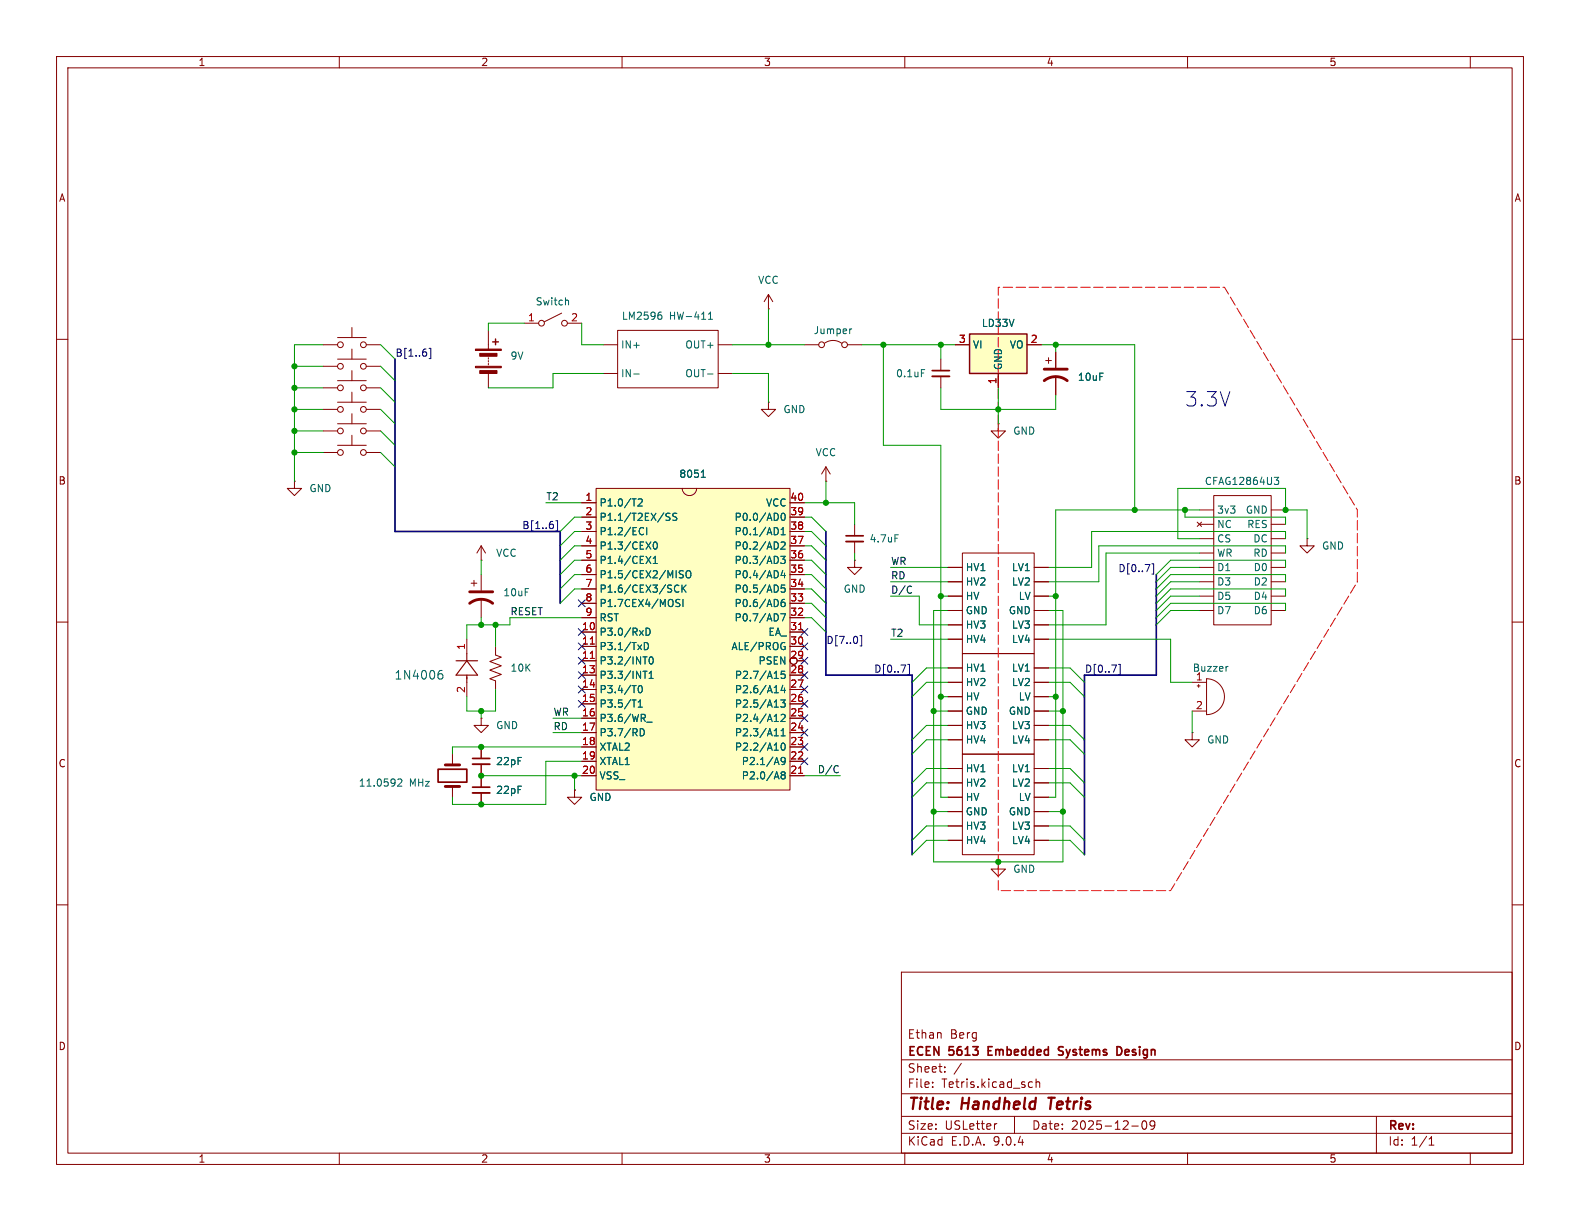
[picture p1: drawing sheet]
<svg xmlns="http://www.w3.org/2000/svg" width="279mm" height="216mm" viewBox="0 0 279 216" stroke-linecap="round" stroke-linejoin="round" font-family="sans-serif">
<g fill="none" stroke="#840000" stroke-width=".18">
<path d="M10 10h259.4v195.9h-259.4zM12 12h255.4v191.9h-255.4zM60 10v2M110 10v2M160 10v2M210 10v2M260 10v2M86.4 58.4v3.3M92.7 57.2h2.5M99.3 55.4l-3 1.5M100.3 57.2h2.6M109.2 58.4h17.8v10.2h-17.8z"/>
<path d="M135.9 54.6h.1M135.9 52.1l-.8 1.2M135.9 52.1l.8 1.2M135.9 52.1v2.5M10 60h2M57.1 76.2h2.6M57.1 72.4h2.6M59.7 74.9h5.1M59.7 78.7h5.1M59.7 71.1h5.1M62.2 69.3v1.8M62.2 73.2v1.7"/>
<path d="M62.2 77v1.7M64.8 76.2h2.5M64.8 72.4h2.5M86.4 63.2v.3M86.4 63.8v.2M86.4 64.3v.2M86.4 66v2.6M106.7 61h2.5M106.7 66h2.5M127 61h2.5M127 66h2.5M142.2 61h2.6"/>
<path d="M145.8 60.7a2.54 2.54 0 0 1 3 0M149.9 61h2.5M166.4 63.5v2M166.4 66.5v2.1M184.9 63.8h1M185.4 63.2v1.1M186.7 62.2v2.8M186.7 66.5v3.4M267.4 60h2M52.1 85.1v1.3h1.2l-1.2 1.2-1.3-1.2h1.3M52.1 85.1h.1M57.1 80h2.6"/>
<path d="M64.8 80h2.5M85.1 99.1h.1M85.1 96.5l-.8 1.3M85.1 96.5l.8 1.3M85.1 96.5v2.6M146 85.1h.1M146 82.6l-.7 1.2M146 82.6l.8 1.2M146 82.6v2.5M151.1 99.1v1.2h1.3l-1.3 1.3-1.2-1.3h1.2M151.1 99.1h.1M151.1 92.7v2"/>
<path d="M151.1 95.8v2M170.2 97.8h12.7v17.8h-12.7zM231.1 95.3v1.2h1.3l-1.3 1.3-1.2-1.3h1.2M231.1 95.3h.1M10 110h2M83.3 103.1h1M83.8 102.6v1M85.1 101.6v2.8M85.1 105.9v3.3M167.6 100.3h2.6M167.6 102.9h2.6M167.6 105.4h2.6"/>
<path d="M167.6 108h2.6M167.6 110.5h2.6M167.6 113h2.6M182.9 100.3h2.5M182.9 102.9h2.5M182.9 105.4h2.5M182.9 108h2.5M182.9 110.5h2.5M182.9 113h2.5M267.4 110h2M85.1 127v1.3h1.3l-1.3 1.2-1.3-1.2h1.3M85.1 127h.1"/>
<path d="M85.1 132.1v2M85.1 135.1v4.1M101.6 139.7v1.3h1.3l-1.3 1.2-1.3-1.2h1.3M101.6 139.7h.1M167.6 135.9h2.6M167.6 138.4h2.6M170.2 133.4h12.7v17.7h-12.7zM182.9 135.9h2.5M182.9 138.4h2.5M210.8 129.5v1.3h1.3l-1.3 1.3-1.3-1.3h1.3M210.8 129.5h.1M85.1 140.2v2"/>
<path d="M167.6 141h2.6M167.6 143.5h2.6M167.6 146.1h2.6M167.6 148.6h2.6M176.5 152.4v1.3h1.3l-1.3 1.2-1.2-1.2h1.2M176.5 152.4h.1M182.9 141h2.5M182.9 143.5h2.5M182.9 146.1h2.5M182.9 148.6h2.5M10 160h2M159.4 171.9h108v32h-108z"/>
<path d="M267.4 160h2M159.4 197.4h108M159.4 193.4h108M159.4 187.4h108M164.9 192.1v.2M164.9 191.4v.1M167.1 189.4v.2M167.1 188.7v.1M170 188l-1.3 1.9M176.3 198.7l-.3 .1M179.4 197.4v3M182.1 191.3l.5 .1"/>
<path d="M182.6 192.2l-.5 .1M183.2 191.4l.2-.1 .4 .1 .1 .9M183.2 190.8v1.5M200.1 199.1h1.2M202.1 198.3l.2-.1a.81 .81 0 0 1 .6 .6 .81 .81 0 0 1-.3 .8l-.2 .1a.81 .81 0 0 1-.3-1.4zM204.2 198.8l-.3 .3h-.3l-.2-.3 .1-.5 .4-.1 .2 .1a.99 .99 0 0 1-.3 1.4h-.3M243.4 197.4v6.5M60 203.9v2M110 203.9v2M159.4 200.4h108M160 203.9v2M210 203.9v2"/>
<path d="M252.7 202.5h.9M252.7 201.4l.4-.4v1.5M260 203.9v2"/>
<circle cx="95.8" cy="57.2" r=".51"/>
<circle cx="99.8" cy="57.2" r=".51"/>
<circle cx="60.2" cy="72.4" r=".51"/>
<circle cx="60.2" cy="76.2" r=".51"/>
<circle cx="64.3" cy="72.4" r=".51"/>
<circle cx="64.3" cy="76.2" r=".51"/>
<circle cx="145.3" cy="61" r=".51"/>
<circle cx="149.4" cy="61" r=".51"/>
<circle cx="60.2" cy="80" r=".51"/>
<circle cx="64.3" cy="80" r=".51"/>
</g>
<path d="M185.4 194.1h1.1M185.9 194.1l-.2 2" fill="none" stroke="#840000" stroke-width=".4"/>
<path d="M164.8 65.5h3.1M149.6 94.7h3.1M83.6 134.1h3M83.6 139.2h3M174.7 185.8h.5M175.5 185.1h-.8v1.5h.8M187.2 186.5h.7M188 185.1h-.5l-.3 .3 .1 .3 .6 .2M197.5 185.1a.76 .76 0 0 1 .9 .7 .76 .76 0 0 1-.9 .8" fill="none" stroke="#840000" stroke-width=".3"/>
<path d="M184.7 67.3a3.3 3.3 0 0 1 4 0M184.7 65.3h4M83.1 106.7a3.3 3.3 0 0 1 4 0M83.1 104.6h4" fill="none" stroke="#840000" stroke-width=".51"/>
<path d="M100.2 53.1l.3 .2v.6M116.7 55.2h.2M116.8 55.7l.3 .2v.3l-.3 .3M125.3 56.5h.7M125.3 55.6l.3-.4v1.3M150.6 58.2l-.3 .1M112.1 66.1h.9M125.1 66.1h1M162.9 65.4h.6M158.3 94.6h.6" fill="none" stroke="#006464" stroke-width=".18"/>
<path d="M164.8 66.5h3.1M149.6 95.8h3.1M83.6 135.1h3M83.6 140.2h3" fill="none" stroke="#840000" stroke-width=".33"/>
<g fill="#840000" stroke="#840000" stroke-width=".18">
<path d="M84.1 61.7h4.5v.3h-4.5z"/>
<path d="M84.1 64.8h4.5v.2h-4.5z"/>
<path d="M84.8 62.5h3.1v.5h-3.1z"/>
<path d="M84.8 65.5h3.1v.5h-3.1z"/>
</g>
<path d="M87.6 59.9v1.1M87.1 60.5h1" fill="none" stroke="#840000" stroke-width=".25"/>
<path d="M105.4 86.4h34.3v53.3h-34.3z" fill="#ffffc2"/>
<g fill="none" stroke="#840000" stroke-width=".18">
<path d="M135.9 71.1v1.3h1.3l-1.3 1.3-1.3-1.3h1.3M135.9 71.1h.1M102.9 88.9h2.5M102.9 91.4h2.5M102.9 94h2.5M102.9 96.5h2.5M102.9 99.1h2.5M105.4 86.4h34.3v53.3h-34.3zM120.6 86.4a1.27 1.27 0 0 0 1.3 1.2 1.27 1.27 0 0 0 1.3-1.2M139.7 88.9h2.5M139.7 91.4h2.5M139.7 94h2.5"/>
<path d="M139.7 96.5h2.5M139.7 99.1h2.5M102.9 101.6h2.5M102.9 104.1h2.5M102.9 106.7h2.5M102.9 109.2h2.5M102.9 111.8h2.5M102.9 114.3h2.5M102.9 116.8h2.5M102.9 119.4h2.5M139.7 101.6h2.5M139.7 104.1h2.5"/>
<path d="M139.7 106.7h2.5M139.7 109.2h2.5M139.7 111.8h2.5M139.7 114.3h2.5M139.7 119.4h2.5M141 116.8h1.2M102.9 121.9h2.5M102.9 124.5h2.5M102.9 127h2.5M102.9 129.5h2.5M102.9 132.1h2.5M102.9 134.6h2.5"/>
<path d="M102.9 137.2h2.5M139.7 121.9h2.5M139.7 124.5h2.5M139.7 127h2.5M139.7 129.5h2.5M139.7 132.1h2.5M139.7 134.6h2.5M139.7 137.2h2.5"/>
<circle cx="140.3" cy="116.8" r=".63"/>
</g>
<g fill="none" stroke="#006464" stroke-width=".18">
<path d="M112.9 88.3l.4-.1 .3 .4-.8 .9h.8M113.3 93.4l.3-.1 .2 .1M113.8 94.4l-.2 .2-.3-.1M114.2 98.4l.9 1.2M114.4 93.3v1.3M115.1 98.4l-.9 1.2M115.5 99.6h.7M115.5 98.7l.4-.3v1.2M115.6 96l.2-.2a.68 .68 0 0 1 .5 .7 .68 .68 0 0 1-.5 .6l-.2-.1-.1-.4zM117.8 91.2l.6 .3 .1 .3-.3 .2h-.4M118.5 90.8l-.5-.1-.2 .2M119.7 90.8l-.5-.1-.2 .2v.3l.6 .3 .1 .3-.3 .2h-.4"/>
<path d="M124 84.4h.7M124.1 83.4l.3-.3v1.3M137.6 93.6v.7M138.1 98.4h.7l-.4 .5 .4 .1v.5l-.2 .1-.5-.1M138.1 94.6h.7M138.1 96l.5-.2 .2 .4-.7 .9h.7M138.1 93.7l.4-.4v1.3M138.2 90.9l.2-.2a.68 .68 0 0 1 .5 .7 .68 .68 0 0 1-.5 .6l-.2-.1-.1-.4zM113.7 118.7h.7M113.9 113.6a.64 .64 0 0 1 .8 .6 .64 .64 0 0 1-.8 .7zM114.2 111.1a.64 .64 0 0 1 .8 .6 .64 .64 0 0 1-.8 .6zM114.8 120h.7"/>
<path d="M114.8 119.1l.4-.4v1.3M114.9 116.3l.2-.2a.68 .68 0 0 1 .4 .7 .68 .68 0 0 1-.4 .6l-.2-.1-.1-.4zM119.4 104.5l.3 .2 .3-.1M119.6 106.5l.5 .2 .1 .3-.2 .3-.5-.1M119.6 106.1h.6M120 103.6l-.3-.2-.3 .2M120.2 101.5l.5 .1 .1 .3-.2 .3-.5-.1M120.2 101h.6M120.6 103.4v1.3M120.8 106v1.3M120.8 104l.5 .7M121.3 103.4l-.7 .8"/>
<path d="M121.4 101.1l.2-.2a.43 .43 0 0 1 .6 .4v.5a.42 .42 0 0 1-.5 .4 .42 .42 0 0 1-.4-.4zM138.1 108.5h.8l-.5 1.3M138.4 100.8l-.3 1h.8M138.6 114.3h.2v.5l-.2 .1M138.7 113.6l.1 .1M138.7 106l-.3 .1a.86 .86 0 0 0 0 1.2l.4-.2v-.4l-.2-.2h-.4l-.1 .2M138.7 101.3v.9M138.8 103.4h-.6l-.1 .7 .2-.2 .4 .1 .1 .2v.4l-.2 .1-.5-.1M138.8 118.7h-.6l-.1 .6 .2-.1h.4l.1 .2v.4l-.2 .2-.5-.2M111.8 123.8h.7M112.9 125h.7M112.9 124.1l.3-.3v1.2"/>
<path d="M113 121.4l.2-.2a.68 .68 0 0 1 .4 .7 .68 .68 0 0 1-.4 .6l-.2-.1-.1-.4zM113.2 128.8a.64 .64 0 0 1 .7 .7 .64 .64 0 0 1-.7 .6zM114.4 127.7h.9M136.9 130.1h.7M138.1 123.8h.7l-.4 .5 .4 .1v.5l-.2 .1-.5-.1M138.1 130.1h.7M138.1 126.4l.5-.1 .2 .4-.7 .9h.7M138.1 129.2l.4-.4v1.3M138.2 131.5l.2-.1a.68 .68 0 0 1 .5 .6 .68 .68 0 0 1-.5 .7l-.2-.2-.1-.3zM138.4 137l-.3-.2 .3-.3h.2l.2 .2-.2 .3M138.4 137l-.3 .3 .1 .3 .2 .1h.3l.1-.2v-.2l-.2-.3M138.4 137h.2"/>
<path d="M138.4 121.2l-.3 .9h.8M138.7 121.7v.8M138.8 134.5l-.2 .2h-.4l-.1-.2 .1-.5 .4-.1 .2 .2a.84 .84 0 0 1-.3 1.1h-.3"/>
</g>
<path d="M104.4 113.9h.7M104.4 116.4h.7M141.2 111.3h.7M141.2 136.7h.7" fill="none" stroke="#a90000" stroke-width=".18"/>
<path d="M171.4 59.1h10.2v6.9h-10.2z" fill="#ffffc2"/>
<path d="M171.4 59.1h10.2v6.9h-10.2z" fill="none" stroke="#840000" stroke-width=".25"/>
<g fill="none" stroke="#840000" stroke-width=".18">
<path d="M59.7 59.7h5.1M62.2 57.9v1.8M57.1 61h2.6M57.1 64.8h2.6M57.1 68.6h2.6M59.7 63.5h5.1M59.7 67.3h5.1M62.2 61.7v1.8M62.2 65.5v1.8M64.8 61h2.5M64.8 64.8h2.5M64.8 68.6h2.5"/>
<path d="M168.9 61h2.5M176.5 74.9v1.3h1.3l-1.3 1.3-1.2-1.3h1.2M176.5 74.9h.1M176.5 66v2.6M181.6 61h2.5M186.7 62.2v2.8M186.7 66.5v3.4M102.9 88.9h2.5M102.9 91.4h2.5M102.9 94h2.5M102.9 96.5h2.5M102.9 99.1h2.5"/>
<path d="M139.7 88.9h2.5M139.7 91.4h2.5M139.7 94h2.5M139.7 96.5h2.5M139.7 99.1h2.5M211.7 92.3l.8 .8M212.1 90.2h2.5M212.1 92.7h2.5M212.1 95.3h2.5M212.1 97.8h2.5M212.5 92.3l-.8 .8M214.6 87.6h10.2v22.9h-10.2z"/>
<path d="M224.8 90.2h2.5M224.8 92.7h2.5M224.8 95.3h2.5M224.8 97.8h2.5M82.5 113v2.6M87.6 114.3v1.5l1 .4-2 .8 2 .7-2 .8 2 .8-2 .7 1 .4v1.5M102.9 101.6h2.5M102.9 104.1h2.5M102.9 106.7h2.5M102.9 109.2h2.5M102.9 111.8h2.5M102.9 114.3h2.5"/>
<path d="M102.9 116.8h2.5M102.9 119.4h2.5M139.7 101.6h2.5M139.7 104.1h2.5M139.7 106.7h2.5M139.7 109.2h2.5M139.7 111.8h2.5M139.7 114.3h2.5M139.7 119.4h2.5M141 116.8h1.2M167.6 100.3h2.6M167.6 102.9h2.6"/>
<path d="M167.6 105.4h2.6M167.6 108h2.6M167.6 118.1h2.6M167.6 110.5h2.6M167.6 113h2.6M170.2 115.6h12.7v17.8h-12.7zM182.9 100.3h2.5M182.9 102.9h2.5M182.9 105.4h2.5M182.9 108h2.5M182.9 118.1h2.5M182.9 110.5h2.5"/>
<path d="M182.9 113h2.5M212.1 100.3h2.5M212.1 102.9h2.5M212.1 105.4h2.5M212.1 108h2.5M224.8 100.3h2.5M224.8 102.9h2.5M224.8 105.4h2.5M224.8 108h2.5M80 133.4v1.9M80 139.1v1.9M82.5 120.7v2.5"/>
<path d="M85.1 132.1v2M85.1 135.1v4.1M101.6 139.7h.1M102.9 121.9h2.5M102.9 124.5h2.5M102.9 127h2.5M102.9 129.5h2.5M102.9 132.1h2.5M102.9 134.6h2.5M102.9 137.2h2.5M139.7 121.9h2.5M139.7 124.5h2.5"/>
<path d="M139.7 127h2.5M139.7 129.5h2.5M139.7 132.1h2.5M139.7 134.6h2.5M139.7 137.2h2.5M167.6 120.7h2.6M167.6 125.7h2.6M167.6 123.2h2.6M167.6 128.3h2.6M167.6 130.8h2.6M167.6 135.9h2.6M167.6 138.4h2.6"/>
<path d="M182.9 120.7h2.5M182.9 125.7h2.5M182.9 123.2h2.5M182.9 128.3h2.5M182.9 130.8h2.5M182.9 135.9h2.5M182.9 138.4h2.5M210.8 120.7h2.6M210.8 125.7h2.6M211.7 121.3h.5M212 121v.5M213.4 120a3.2 3.2 0 0 1 3.1 3.2 3.2 3.2 0 0 1-3.1 3.2z"/>
<path d="M85.1 140.2v2M167.6 141h2.6M167.6 143.5h2.6M167.6 146.1h2.6M167.6 148.6h2.6M182.9 141h2.5M182.9 143.5h2.5M182.9 146.1h2.5M182.9 148.6h2.5"/>
<circle cx="60.2" cy="61" r=".51"/>
<circle cx="60.2" cy="64.8" r=".51"/>
<circle cx="60.2" cy="68.6" r=".51"/>
<circle cx="64.3" cy="68.6" r=".51"/>
<circle cx="64.3" cy="61" r=".51"/>
<circle cx="64.3" cy="64.8" r=".51"/>
<circle cx="140.3" cy="116.8" r=".63"/>
</g>
<path d="M80.6 116.8h3.9M82.5 115.6v1.2M82.5 119.4v1.3M82.5 116.8l2 2.6h-3.9z" fill="none" stroke="#840000" stroke-width=".2"/>
<g fill="none" stroke="#006464" stroke-width=".18">
<path d="M112.9 88.3l.4-.1 .3 .4-.8 .9h.8M113.3 93.4l.3-.1 .2 .1M113.8 94.4l-.2 .2-.3-.1M114.2 98.4l.9 1.2M114.4 93.3v1.3M115.1 98.4l-.9 1.2M115.5 99.6h.7M115.5 98.7l.4-.3v1.2M115.6 96l.2-.2a.68 .68 0 0 1 .5 .7 .68 .68 0 0 1-.5 .6l-.2-.1-.1-.4zM117.8 91.2l.6 .3 .1 .3-.3 .2h-.4M118.5 90.8l-.5-.1-.2 .2M119.7 90.8l-.5-.1-.2 .2v.3l.6 .3 .1 .3-.3 .2h-.4"/>
<path d="M124 84.4h.7M124.1 83.4l.3-.3v1.3M137.6 93.6v.7M138.1 98.4h.7l-.4 .5 .4 .1v.5l-.2 .1-.5-.1M138.1 94.6h.7M138.1 96l.5-.2 .2 .4-.7 .9h.7M138.1 93.7l.4-.4v1.3M138.2 90.9l.2-.2a.68 .68 0 0 1 .5 .7 .68 .68 0 0 1-.5 .6l-.2-.1-.1-.4zM225.3 84.4h.8l-.4 .5 .4 .1v.4l-.2 .3h-.4M77.7 119.1h.3l.3 .3-.1 .5-.5 .2M78.2 118.6h-.5M113.7 118.7h.7"/>
<path d="M113.9 113.6a.64 .64 0 0 1 .8 .6 .64 .64 0 0 1-.8 .7zM114.2 111.1a.64 .64 0 0 1 .8 .6 .64 .64 0 0 1-.8 .6zM114.8 120h.7M114.8 119.1l.4-.4v1.3M114.9 116.3l.2-.2a.68 .68 0 0 1 .4 .7 .68 .68 0 0 1-.4 .6l-.2-.1-.1-.4zM119.4 104.5l.3 .2 .3-.1M119.6 106.5l.5 .2 .1 .3-.2 .3-.5-.1M119.6 106.1h.6M120 103.6l-.3-.2-.3 .2M120.2 101.5l.5 .1 .1 .3-.2 .3-.5-.1M120.2 101h.6M120.6 103.4v1.3"/>
<path d="M120.8 106v1.3M120.8 104l.5 .7M121.3 103.4l-.7 .8M121.4 101.1l.2-.2a.43 .43 0 0 1 .6 .4v.5a.42 .42 0 0 1-.5 .4 .42 .42 0 0 1-.4-.4zM138.1 108.5h.8l-.5 1.3M138.4 100.8l-.3 1h.8M138.6 114.3h.2v.5l-.2 .1M138.7 113.6l.1 .1M138.7 106l-.3 .1a.86 .86 0 0 0 0 1.2l.4-.2v-.4l-.2-.2h-.4l-.1 .2M138.7 101.3v.9M138.8 103.4h-.6l-.1 .7 .2-.2 .4 .1 .1 .2v.4l-.2 .1-.5-.1M138.8 118.7h-.6l-.1 .6 .2-.1h.4l.1 .2v.4l-.2 .2-.5-.2"/>
<path d="M217.2 117.8l-.3 .1M70.3 137.9l.5-.2 .3 .4-.8 .9h.8M111.8 123.8h.7M112.9 125h.7M112.9 124.1l.3-.3v1.2M113 121.4l.2-.2a.68 .68 0 0 1 .4 .7 .68 .68 0 0 1-.4 .6l-.2-.1-.1-.4zM113.2 128.8a.64 .64 0 0 1 .7 .7 .64 .64 0 0 1-.7 .6zM114.4 127.7h.9M136.9 130.1h.7M138.1 123.8h.7l-.4 .5 .4 .1v.5l-.2 .1-.5-.1M138.1 130.1h.7M138.1 126.4l.5-.1 .2 .4-.7 .9h.7"/>
<path d="M138.1 129.2l.4-.4v1.3M138.2 131.5l.2-.1a.68 .68 0 0 1 .5 .6 .68 .68 0 0 1-.5 .7l-.2-.2-.1-.3zM138.4 137l-.3 .3 .1 .3 .2 .1h.3l.1-.2v-.2l-.2-.3M138.4 137l-.3-.2 .3-.3h.2l.2 .2-.2 .3M138.4 137h.2M138.4 121.2l-.3 .9h.8M138.7 121.7v.8M138.8 134.5l-.2 .2h-.4l-.1-.2 .1-.5 .4-.1 .2 .2a.84 .84 0 0 1-.3 1.1h-.3"/>
</g>
<path d="M78.7 139.1h2.6M78.7 135.3h2.6" fill="none" stroke="#840000" stroke-width=".51"/>
<path d="M77.5 136h5v2.3h-5z" fill="none" stroke="#840000" stroke-width=".3"/>
<path d="M240 102.9v-12.7l-23.5-39.4h-40v106.7h30.5l33-54.6" fill="none" stroke="#f00" stroke-width=".18" stroke-dasharray="1.7 .6"/>
<path d="M161 103.6l.2 .1M161.2 104.8l-.2 .1M148 135.4l.2 .1M148.2 136.5l-.2 .1" fill="none" stroke="#0f0f0f" stroke-width=".18"/>
<g fill="none" stroke="#000084" stroke-width=".18">
<path d="M75.9 61.6h.3v1.8h-.3M98.3 92.1h.3v1.8h-.3M203.7 99.7h.3v1.8h-.3M102.3 118.8l1.2 1.2M102.3 113.7l1.2 1.2M102.3 116.2l1.2 1.2M102.3 111.2l1.2 1.2M102.3 106.1l1.2 1.2M103.5 118.8l-1.2 1.2M103.5 113.7l-1.2 1.2M103.5 116.2l-1.2 1.2M103.5 111.2l-1.2 1.2"/>
<path d="M103.5 106.1l-1.2 1.2M141.6 116.2l1.2 1.2M141.6 113.7l1.2 1.2M141.6 111.2l1.2 1.2M141.6 118.8l1.2 1.2M142.8 116.2l-1.2 1.2M142.8 113.7l-1.2 1.2M142.8 111.2l-1.2 1.2M142.8 118.8l-1.2 1.2M152.1 112.4h.3v1.8h-.3M160.5 117.5h.3v1.8h-.3M197.8 117.5h.3v1.8h-.3"/>
<path d="M102.3 121.3l1.2 1.2M102.3 123.9l1.2 1.2M103.5 121.3l-1.2 1.2M103.5 123.9l-1.2 1.2M141.6 123.9l1.2 1.2M141.6 134l1.2 1.2M141.6 128.9l1.2 1.2M141.6 126.4l1.2 1.2M141.6 131.5l1.2 1.2M141.6 121.3l1.2 1.2M142.8 123.9l-1.2 1.2M142.8 134l-1.2 1.2"/>
<path d="M142.8 128.9l-1.2 1.2M142.8 126.4l-1.2 1.2M142.8 131.5l-1.2 1.2M142.8 121.3l-1.2 1.2"/>
</g>
<path d="M69.8 63.5v30.5h29.3v12.7M146 94v25.4h15.3v31.7M204.5 101.6v17.8h-12.7v31.7" fill="none" stroke="#000084" stroke-width=".3"/>
<g fill="none" stroke="#009600" stroke-width=".18">
<path d="M92.7 57.2h-6.3v1.2M102.9 57.2v3.8h3.8M135.9 54.6v6.4M52.1 68.6h5M52.1 72.4h5M52.1 76.2h5M52.1 64.8h5M57.1 61h-5v24.1M67.3 68.6l2.5 2.5M67.3 64.8l2.5 2.5M67.3 72.4l2.5 2.5M67.3 76.2l2.5 2.5"/>
<path d="M67.3 61l2.5 2.5M106.7 66h-8.9v2.6h-11.4M129.5 61h12.7M129.5 66h6.4v5.1M152.4 61h16.5M156.2 61v17.7h10.2v62.3h1.2M166.4 61v2.5M166.4 68.6v3.8h20.3v-2.5M176.5 68.6v6.3M184.1 61h16.6v29.2M186.7 61v1.2M52.1 80h5"/>
<path d="M67.3 80l2.5 2.6M85.1 99.1v2.5M96.5 88.9h6.4M102.9 91.4h-1.3l-2.5 2.6M102.9 99.1h-1.3l-2.5 2.5M102.9 96.5h-1.3l-2.5 2.6M102.9 94h-1.3l-2.5 2.5M142.2 91.4h1.3l2.5 2.6M142.2 99.1h1.3l2.5 2.5M142.2 96.5h1.3l2.5 2.6M142.2 94h1.3l2.5 2.5M142.2 88.9h8.9v3.8"/>
<path d="M146 85.1v3.8M151.1 97.8v1.3M209.5 90.2v1.2h17.8v1.3M212.1 90.2h-25.4v50.8h-1.3M212.1 95.3h-3.8v-8.9h19v3.8h3.8v5.1M212.1 97.8h-16.5v12.7h-10.2M227.3 95.3v-1.3h-34.3v6.3h-7.6M227.3 97.8v-1.3h-33v6.4h-8.9M85.1 109.2v1.3M87.6 110.5v3.8M102.9 101.6h-1.3l-2.5 2.5M102.9 104.1h-1.3l-2.5 2.6"/>
<path d="M102.9 109.2h-12.7v1.3h-7.7v2.5M142.2 101.6h1.3l2.5 2.5M142.2 104.1h1.3l2.5 2.6M142.2 106.7h1.3l2.5 2.5M142.2 109.2h1.3l2.5 2.6M157.5 100.3h10.1M157.5 102.9h10.1M157.5 105.4h5.1v5.1h5M157.5 113h10.1M166.4 105.4h1.2M167.6 108h-2.5v44.4h22.9v-44.4h-2.6M167.6 118.1h-3.8l-2.5 2.6"/>
<path d="M185.4 105.4h1.3M185.4 113h21.6v7.7h3.8M185.4 118.1h3.8l2.6 2.6M212.1 100.3h-5.1l-2.5 2.6M212.1 102.9h-5.1l-2.5 2.5M212.1 108h-5.1l-2.5 2.5M212.1 105.4h-5.1l-2.5 2.6M227.3 100.3v-1.2h-20.3l-2.5 2.5M227.3 102.9v-1.3h-20.3l-2.5 2.5M227.3 105.4v-1.3h-20.3l-2.5 2.6M227.3 108v-1.3h-20.3l-2.5 2.5M85.1 137.2h17.8"/>
<path d="M85.1 125.7v1.3M87.6 121.9v3.8h-5.1v-2.5M97.8 129.5h5.1M97.8 127h5.1M101.6 137.2v2.5M102.9 132.1h-22.9v1.3M102.9 134.6h-6.4v7.6h-16.5v-1.2M142.2 137.2h6.4M165.1 125.7h2.5M166.4 123.2h1.2M167.6 138.4h-3.8l-2.5 2.6M167.6 128.3h-3.8l-2.5 2.5"/>
<path d="M167.6 135.9h-3.8l-2.5 2.5M167.6 120.7h-3.8l-2.5 2.5M167.6 130.8h-3.8l-2.5 2.6M185.4 125.7h2.6M185.4 138.4h3.8l2.6 2.6M185.4 128.3h3.8l2.6 2.5M185.4 135.9h3.8l2.6 2.5M185.4 120.7h3.8l2.6 2.5M185.4 130.8h3.8l2.6 2.6M185.4 123.2h1.3M210.8 125.7v3.8M165.1 143.5h2.5"/>
<path d="M167.6 148.6h-3.8l-2.5 2.5M167.6 146.1h-3.8l-2.5 2.5M185.4 143.5h2.6M185.4 148.6h3.8l2.6 2.5M185.4 146.1h3.8l2.6 2.5"/>
</g>
<path d="M104.4 113.9h.7M104.4 116.4h.7M141.2 111.3h.7M141.2 136.7h.7" fill="none" stroke="#a90000" stroke-width=".18"/>
<g fill="#009600" stroke="#009600" stroke-width=".18">
<circle cx="166.4" cy="61" r=".46"/>
<circle cx="156.2" cy="61" r=".46"/>
<circle cx="146" cy="88.9" r=".46"/>
<circle cx="176.5" cy="72.4" r=".46"/>
<circle cx="188" cy="125.7" r=".46"/>
<circle cx="186.7" cy="123.2" r=".46"/>
<circle cx="186.7" cy="105.4" r=".46"/>
<circle cx="176.5" cy="152.4" r=".46"/>
<circle cx="165.1" cy="143.5" r=".46"/>
<circle cx="188" cy="143.5" r=".46"/>
<circle cx="209.5" cy="90.2" r=".46"/>
<circle cx="227.3" cy="90.2" r=".46"/>
<circle cx="186.7" cy="61" r=".46"/>
<circle cx="200.7" cy="90.2" r=".46"/>
<circle cx="165.1" cy="125.7" r=".46"/>
<circle cx="166.4" cy="123.2" r=".46"/>
<circle cx="166.4" cy="105.4" r=".46"/>
<circle cx="52.1" cy="72.4" r=".46"/>
<circle cx="52.1" cy="76.2" r=".46"/>
<circle cx="52.1" cy="64.8" r=".46"/>
<circle cx="52.1" cy="68.6" r=".46"/>
<circle cx="52.1" cy="80" r=".46"/>
<circle cx="85.1" cy="125.7" r=".46"/>
<circle cx="85.1" cy="110.5" r=".46"/>
<circle cx="85.1" cy="132.1" r=".46"/>
<circle cx="87.6" cy="110.5" r=".46"/>
<circle cx="85.1" cy="142.2" r=".46"/>
<circle cx="85.1" cy="137.2" r=".46"/>
<circle cx="101.6" cy="137.2" r=".46"/>
<circle cx="135.9" cy="61" r=".46"/>
</g>
<text font-size="3.5" fill="#0000c2" x="209.5" y="72.1">3.3V</text>
<g font-size="2.8" fill="#840000">
<text x="160.4" y="196.8">Title:</text>
<text x="170.1" y="196.8">Handheld</text>
<text x="186.3" y="196.8">Tetris</text>
</g>
<text font-size="2.1" fill="#006464" x="69.7" y="120.4">1N4006</text>
<g font-size="2.1" fill="#840000">
<text x="160.4" y="183.9">Ethan</text>
<text x="168" y="183.9">Berg</text>
<text x="160.4" y="189.9">Sheet:</text>
<text x="160.4" y="187.1">ECEN</text>
<text x="167.9" y="187.1">5613</text>
<text x="175.4" y="187.1">Embedded</text>
<text x="188.5" y="187.1">Systems</text>
<text x="199.4" y="187.1">Design</text>
<text x="160.4" y="192.6">File:</text>
<text x="166.5" y="192.6">Tetris.kicad_sch</text>
<text x="160.4" y="202.8">KiCad</text>
<text x="160.4" y="200">Size:</text>
<text x="167.1" y="200">USLetter</text>
<text x="168.1" y="202.8">E.D.A.</text>
<text x="175.7" y="202.8">9.0.4</text>
<text x="182.4" y="200">Date:</text>
<text x="189.4" y="200">2025-12-09</text>
<text x="245.4" y="200.2">Rev:</text>
<text x="245.4" y="202.8">Id:</text>
<text x="249.5" y="202.8">1/1</text>
</g>
<g font-size="1.8" fill="#840000">
<text x="35" y="11.9">1</text>
<text x="85" y="11.9">2</text>
<text x="135" y="11.9">3</text>
<text x="185" y="11.9">4</text>
<text x="235" y="11.9">5</text>
<text x="10.3" y="35.9">A</text>
<text x="267.7" y="35.9">A</text>
<text x="10.3" y="85.9">B</text>
<text x="267.7" y="85.9">B</text>
<text x="10.3" y="135.9">C</text>
<text x="267.7" y="135.9">C</text>
<text x="10.3" y="185.9">D</text>
<text x="267.7" y="185.9">D</text>
<text x="35" y="205.8">1</text>
<text x="85" y="205.8">2</text>
<text x="135" y="205.8">3</text>
<text x="185" y="205.8">4</text>
<text x="235" y="205.8">5</text>
</g>
<g font-size="1.8" fill="#006464">
<text x="134" y="50.4">VCC</text>
<text x="94.6" y="54.2">Switch</text>
<text x="109.9" y="56.7">LM2596</text>
<text x="118.4" y="56.7">HW-411</text>
<text x="143.8" y="59.3">Jumper</text>
<text x="173.5" y="58">LD33V</text>
<text x="90.2" y="63.8">9V</text>
<text x="109.7" y="61.8">IN+</text>
<text x="121.1" y="61.8">OUT+</text>
<text x="172" y="61.8">VI</text>
<text x="177.4" y="65.5" transform="rotate(-90 177.4 65.5)">GND</text>
<text x="178.5" y="61.8">VO</text>
<text x="109.7" y="66.9">IN-</text>
<text x="121.1" y="66.9">OUT-</text>
<text x="158.4" y="66.9">0.1uF</text>
<text x="190.5" y="67.5">10uF</text>
<text x="138.4" y="73.3">GND</text>
<text x="179.1" y="77.1">GND</text>
<text x="144.1" y="80.9">VCC</text>
<text x="54.6" y="87.2">GND</text>
<text x="105.9" y="89.8">P1.0/T2</text>
<text x="120" y="84.7">8051</text>
<text x="135.4" y="89.8">VCC</text>
<text x="213" y="86">CFAG12864U3</text>
<text x="105.9" y="92.3">P1.1/T2EX/SS</text>
<text x="105.9" y="94.8">P1.2/ECI</text>
<text x="129.8" y="92.3">P0.0/AD0</text>
<text x="129.8" y="94.8">P0.1/AD1</text>
<text x="215.1" y="91">3v3</text>
<text x="215.1" y="93.6">NC</text>
<text x="220.2" y="91">GND</text>
<text x="220.5" y="93.6">RES</text>
<text x="87.6" y="98.7">VCC</text>
<text x="105.9" y="97.4">P1.3/CEX0</text>
<text x="105.9" y="99.9">P1.4/CEX1</text>
<text x="129.8" y="97.4">P0.2/AD2</text>
<text x="129.8" y="99.9">P0.3/AD3</text>
<text x="153.7" y="96.1">4.7uF</text>
<text x="170.7" y="101.2">HV1</text>
<text x="178.8" y="101.2">LV1</text>
<text x="215.1" y="96.1">CS</text>
<text x="215.1" y="98.7">WR</text>
<text x="215.1" y="101.2">D1</text>
<text x="221.5" y="96.1">DC</text>
<text x="221.5" y="98.7">RD</text>
<text x="221.6" y="101.2">D0</text>
<text x="233.7" y="97.4">GND</text>
<text x="88.9" y="105.6">10uF</text>
<text x="105.9" y="102.5">P1.5/CEX2/MISO</text>
<text x="105.9" y="105">P1.6/CEX3/SCK</text>
<text x="105.9" y="107.5">P1.7CEX4/MOSI</text>
<text x="129.8" y="102.5">P0.4/AD4</text>
<text x="129.8" y="105">P0.5/AD5</text>
<text x="129.8" y="107.5">P0.6/AD6</text>
<text x="149.1" y="105">GND</text>
<text x="170.7" y="103.7">HV2</text>
<text x="170.7" y="106.3">HV</text>
<text x="178.8" y="103.7">LV2</text>
<text x="180.1" y="106.3">LV</text>
<text x="215.1" y="103.7">D3</text>
<text x="215.1" y="106.3">D5</text>
<text x="221.6" y="103.7">D2</text>
<text x="221.6" y="106.3">D4</text>
<text x="105.9" y="110.1">RST</text>
<text x="105.9" y="112.6">P3.0/RxD</text>
<text x="129.8" y="110.1">P0.7/AD7</text>
<text x="135.8" y="112.6">EA_</text>
<text x="170.7" y="108.8">GND</text>
<text x="170.7" y="111.4">HV3</text>
<text x="170.7" y="113.9">HV4</text>
<text x="178.3" y="108.8">GND</text>
<text x="178.8" y="111.4">LV3</text>
<text x="178.8" y="113.9">LV4</text>
<text x="215.1" y="108.8">D7</text>
<text x="221.6" y="108.8">D6</text>
<text x="90.2" y="119">10K</text>
<text x="105.9" y="115.2">P3.1/TxD</text>
<text x="105.9" y="117.7">P3.2/INT0</text>
<text x="129.3" y="115.2">ALE/PROG</text>
<text x="134" y="117.7">PSEN</text>
<text x="170.7" y="119">HV1</text>
<text x="178.8" y="119">LV1</text>
<text x="210.8" y="119">Buzzer</text>
<text x="105.9" y="120.2">P3.3/INT1</text>
<text x="105.9" y="122.8">P3.4/T0</text>
<text x="105.9" y="125.3">P3.5/T1</text>
<text x="129.9" y="120.2">P2.7/A15</text>
<text x="129.9" y="122.8">P2.6/A14</text>
<text x="129.9" y="125.3">P2.5/A13</text>
<text x="170.7" y="121.5">HV2</text>
<text x="170.7" y="124.1">HV</text>
<text x="178.8" y="121.5">LV2</text>
<text x="180.1" y="124.1">LV</text>
<text x="211.4" y="120.4">1</text>
<text x="87.6" y="129.1">GND</text>
<text x="105.9" y="127.9">P3.6/WR_</text>
<text x="105.9" y="130.4">P3.7/RD</text>
<text x="129.9" y="127.9">P2.4/A12</text>
<text x="129.9" y="130.4">P2.3/A11</text>
<text x="170.7" y="126.6">GND</text>
<text x="170.7" y="129.1">HV3</text>
<text x="170.7" y="131.7">HV4</text>
<text x="178.3" y="126.6">GND</text>
<text x="178.8" y="129.1">LV3</text>
<text x="178.8" y="131.7">LV4</text>
<text x="213.4" y="131.7">GND</text>
<text x="87.6" y="135.5">22pF</text>
<text x="105.9" y="132.9">XTAL2</text>
<text x="105.9" y="135.5">XTAL1</text>
<text x="129.9" y="132.9">P2.2/A10</text>
<text x="131.1" y="135.5">P2.1/A9</text>
<text x="170.7" y="136.8">HV1</text>
<text x="178.8" y="136.8">LV1</text>
<text x="63.3" y="139.3">11.0592</text>
<text x="72.4" y="139.3">MHz</text>
<text x="87.6" y="140.6">22pF</text>
<text x="104.1" y="141.8">GND</text>
<text x="105.9" y="138">VSS_</text>
<text x="131.1" y="138">P2.0/A8</text>
<text x="170.7" y="139.3">HV2</text>
<text x="170.7" y="141.8">HV</text>
<text x="178.8" y="139.3">LV2</text>
<text x="180.1" y="141.8">LV</text>
<text x="170.7" y="144.4">GND</text>
<text x="170.7" y="146.9">HV3</text>
<text x="170.7" y="149.5">HV4</text>
<text x="178.3" y="144.4">GND</text>
<text x="178.8" y="146.9">LV3</text>
<text x="178.8" y="149.5">LV4</text>
<text x="179.1" y="154.5">GND</text>
</g>
<g font-size="1.8" fill="#a90000">
<text x="93.3" y="56.9">1</text>
<text x="100.9" y="56.9">2</text>
<text x="169.5" y="60.7">3</text>
<text x="182.2" y="60.7">2</text>
<text x="176.3" y="68" transform="rotate(-90 176.3 68)">1</text>
<text x="103.4" y="88.6">1</text>
<text x="139.7" y="88.6">40</text>
<text x="103.4" y="91.2">2</text>
<text x="103.4" y="93.7">3</text>
<text x="139.7" y="91.2">39</text>
<text x="139.7" y="93.7">38</text>
<text x="103.4" y="96.3">4</text>
<text x="103.4" y="98.8">5</text>
<text x="103.4" y="101.3">6</text>
<text x="139.7" y="96.3">37</text>
<text x="139.7" y="98.8">36</text>
<text x="139.7" y="101.3">35</text>
<text x="103.4" y="103.9">7</text>
<text x="103.4" y="106.4">8</text>
<text x="139.7" y="103.9">34</text>
<text x="139.7" y="106.4">33</text>
<text x="102.8" y="111.5">10</text>
<text x="103.4" y="109">9</text>
<text x="139.7" y="109">32</text>
<text x="139.7" y="111.5">31</text>
<text x="82.3" y="115" transform="rotate(-90 82.3 115)">1</text>
<text x="102.8" y="114">11</text>
<text x="102.8" y="116.6">11</text>
<text x="102.8" y="119.1">13</text>
<text x="139.7" y="114">30</text>
<text x="139.7" y="116.6">29</text>
<text x="139.7" y="119.1">28</text>
<text x="82.3" y="122.6" transform="rotate(-90 82.3 122.6)">2</text>
<text x="102.8" y="121.7">14</text>
<text x="102.8" y="124.2">15</text>
<text x="139.7" y="121.7">27</text>
<text x="139.7" y="124.2">26</text>
<text x="211.4" y="125.5">2</text>
<text x="102.8" y="126.7">16</text>
<text x="102.8" y="129.3">17</text>
<text x="102.8" y="131.8">18</text>
<text x="139.7" y="126.7">25</text>
<text x="139.7" y="129.3">24</text>
<text x="139.7" y="131.8">23</text>
<text x="102.8" y="134.4">19</text>
<text x="102.8" y="136.9">20</text>
<text x="139.7" y="134.4">22</text>
<text x="139.7" y="136.9">21</text>
</g>
<g font-size="1.8" fill="#000084">
<text x="69.8" y="63.2">B[1..6]</text>
<text x="92.3" y="93.6">B[1..6]</text>
<text x="197.7" y="101.3">D[0..7]</text>
<text x="146" y="114">D[7..0]</text>
<text x="154.5" y="119">D[0..7]</text>
<text x="191.8" y="119">D[0..7]</text>
</g>
<g font-size="1.8" fill="#0f0f0f">
<text x="96.5" y="88.6">T2</text>
<text x="157.5" y="100">WR</text>
<text x="157.5" y="105.1">D/C</text>
<text x="157.5" y="102.5">RD</text>
<text x="90.2" y="108.9">RESET</text>
<text x="157.5" y="112.7">T2</text>
<text x="97.8" y="126.7">WR</text>
<text x="97.8" y="129.2">RD</text>
<text x="144.5" y="136.8">D/C</text>
</g>
</svg>
